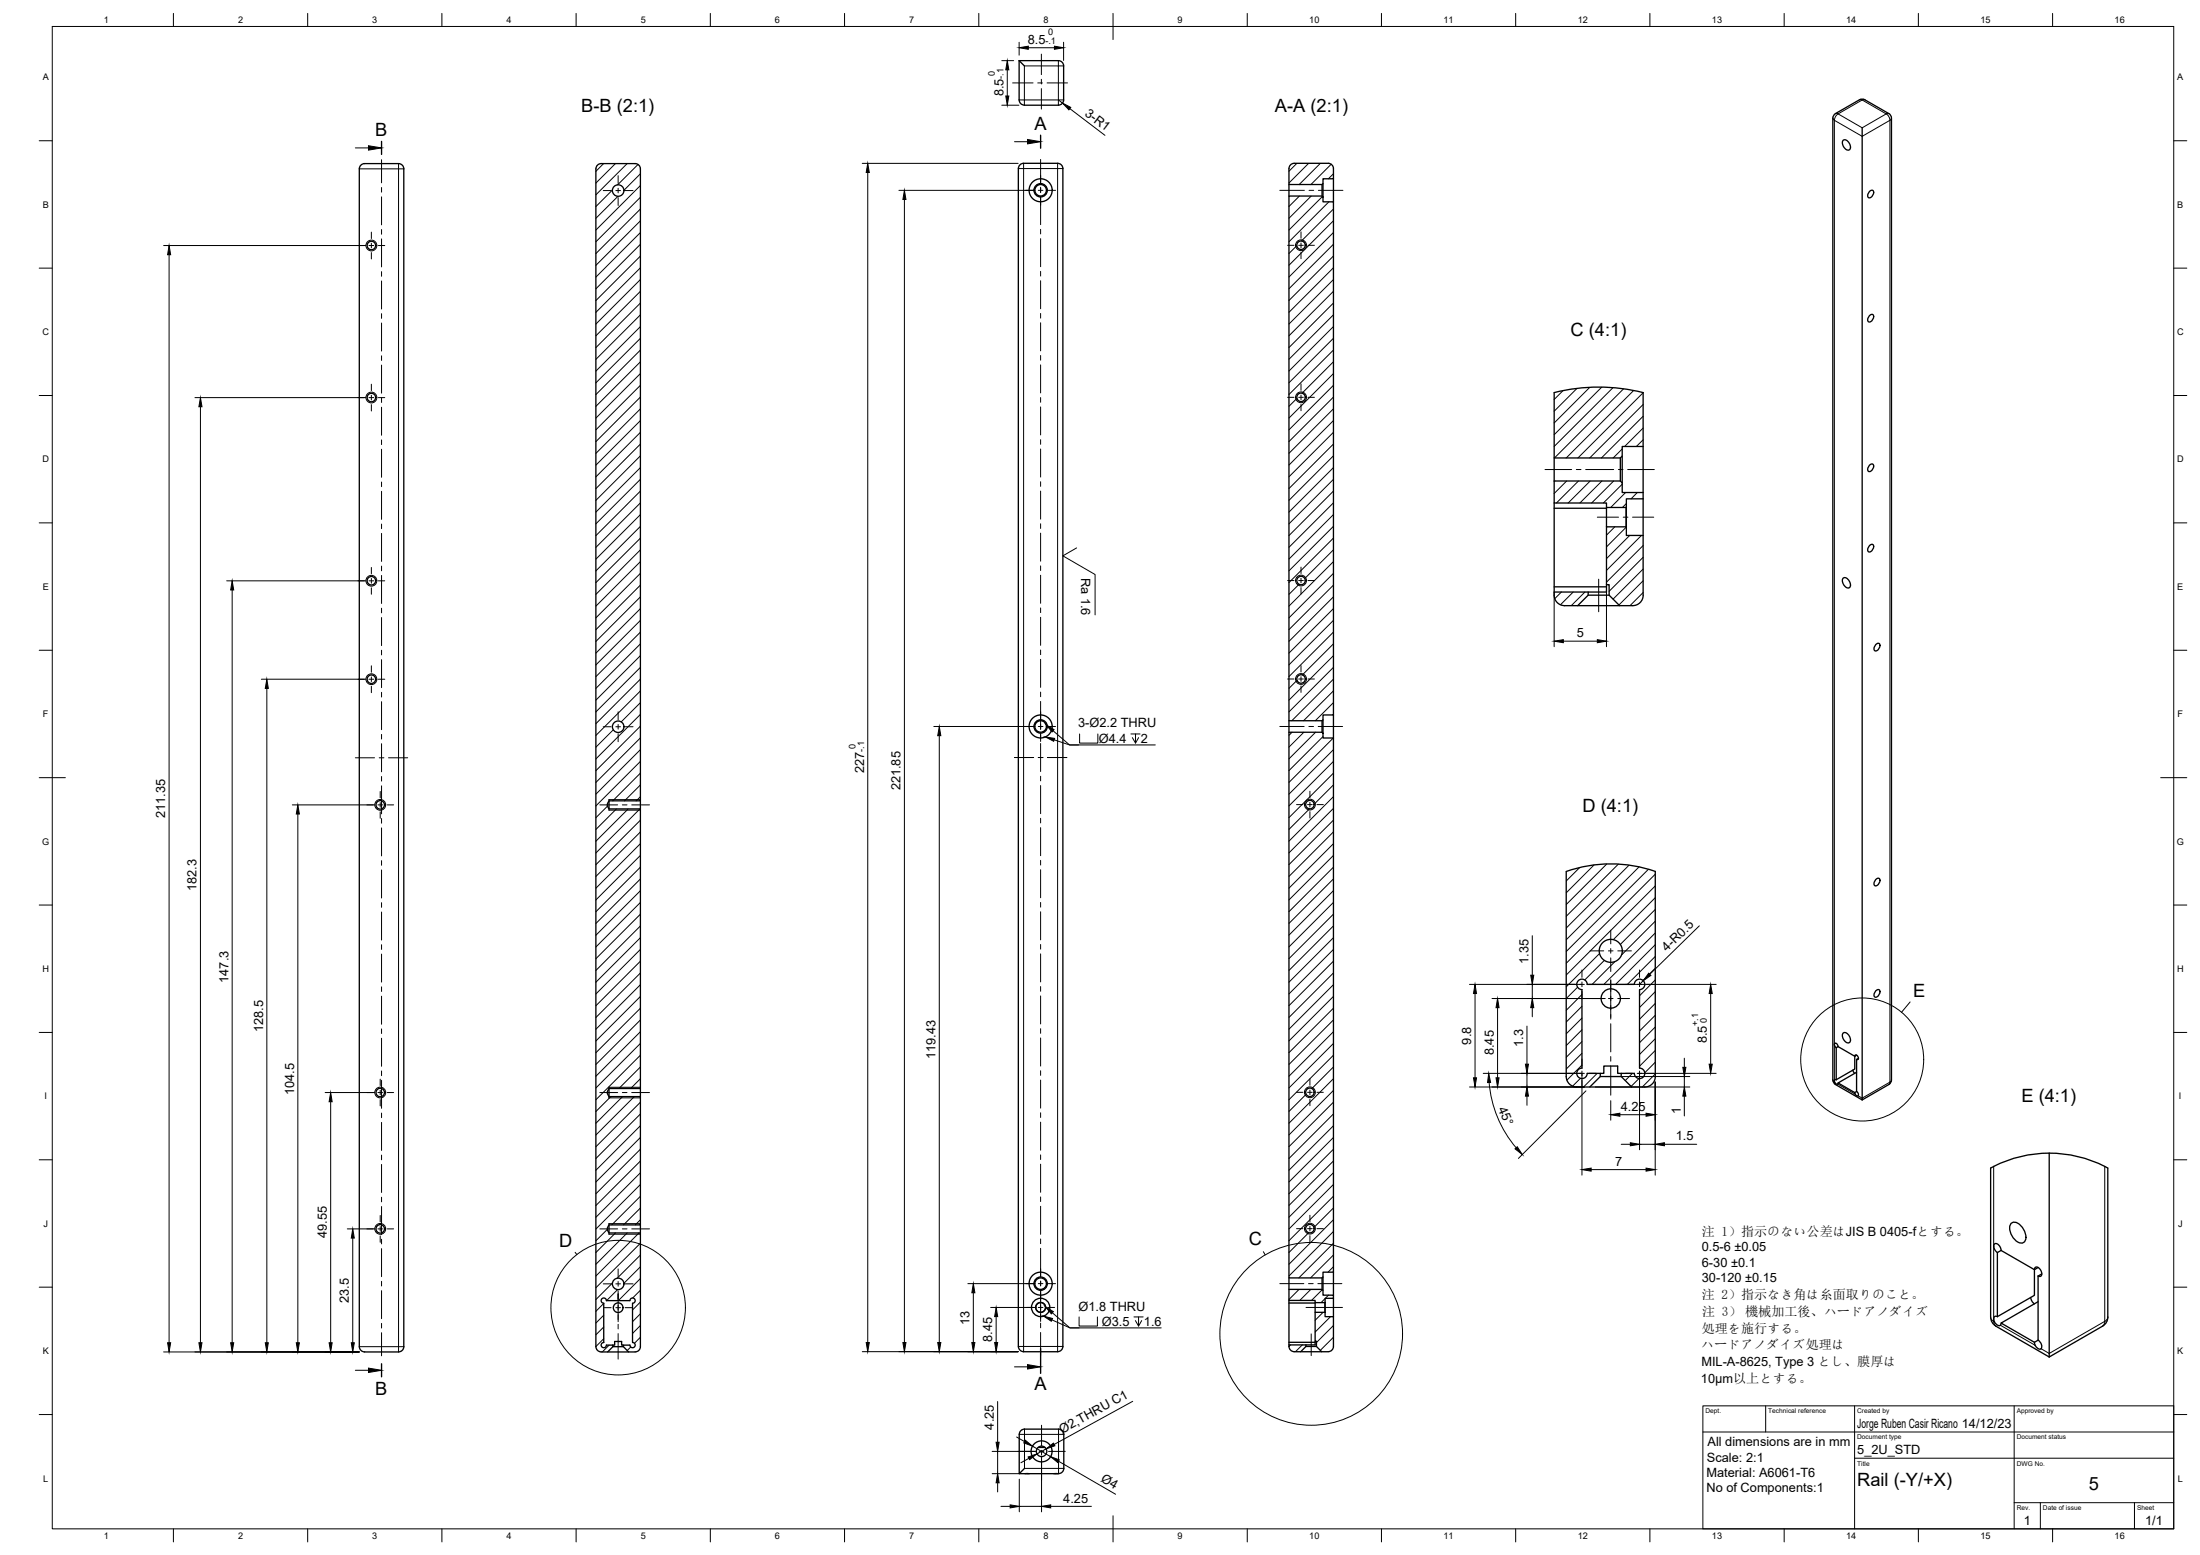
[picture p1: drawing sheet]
<svg xmlns="http://www.w3.org/2000/svg" width="841mm" height="594mm" viewBox="0 0 841 594" stroke-linecap="round" stroke-linejoin="round" font-family="sans-serif">
<!-- layer: Visible Narrow -->
<g fill="none" stroke="#000" stroke-width=".38">
<path d="M389.6 38.2h2v2M404.6 23.2v2h2M406.6 38.2h-2v-13h-13v13h13v2M710.9 38.1l1 .1M711.9 38.2l-9.2 5.3M711.9 38.2l9.2 5.3M712.9 38.1l-1 .1M700.7 45.1l.6 .8M701.3 46v367.4M701.3 46l10.6 6.1 10.6-6.1M701.7 43.4l1 .1M702.7 43.5l9.2 5.3 9.2-5.3"/>
<path d="M702.7 43.5l-1 1.1-.4 1.3M721.1 43.5l1 1.1 .4 1.3M722.1 43.4l-1 .1M722.5 46v367.4M723.1 45.1l-.6 .8M137.4 64.5h17M152.4 62.5v452h2M391.3 62.4v2h-2M404.3 62.4v2h-13v450h-2M406.3 64.4h-2v450h-13v2M232.8 305.5h12M232.8 309.5h12"/>
<path d="M232.8 415.4h12M232.8 419.4h12M700.7 412.6l.6 .8M701.3 413.4l.1 .1M701.3 413.4l.4 .9M702.5 414.1l6.7 3.9M722.5 413.4l-10.6 6.1-1.6-.9M722.5 413.4l-.4 .9M723.1 412.6l-.6 .8M762.1 445.6v59.2M804.6 445.6v59.2M232.8 467.5h12"/>
<path d="M232.8 471.5h12M137.4 514.5h15v2M406.3 514.4h-2v2M761 503.2l.4 1 .8 .6M762.1 504.8l.3 .2M762.2 504.8l.1 .9 .7 .9M764.7 506.3l13.3 7.7M804.6 504.8l-21.2 12.3-3.1-1.8M804.6 504.8l-.1 .9-.7 .9M805.8 503.2l-.4 1-.8 .6M391.6 546v2h-2M404.7 546v2h-13.1v13h13.1v-13h2"/>
<path d="M406.7 561h-2v2"/>
<circle cx="142" cy="93.8" r="2.07"/>
<circle cx="497.4" cy="93.7" r="2.07"/>
<circle cx="142" cy="151.9" r="2.07"/>
<circle cx="497.4" cy="151.8" r="2.07"/>
<circle cx="142" cy="221.9" r="2.07"/>
<circle cx="497.4" cy="221.8" r="2.07"/>
<circle cx="142" cy="259.5" r="2.07"/>
<circle cx="497.4" cy="259.4" r="2.07"/>
<circle cx="145.4" cy="307.5" r="2.07"/>
<circle cx="500.7" cy="307.4" r="2.07"/>
<circle cx="145.4" cy="417.4" r="2.07"/>
<circle cx="500.7" cy="417.3" r="2.07"/>
<circle cx="145.4" cy="469.5" r="2.07"/>
<circle cx="500.7" cy="469.4" r="2.07"/>
</g>
<!-- layer: Visible -->
<g fill="none" stroke="#000" stroke-width=".51">
<path d="M389.6 23.2l2 2M389.6 23.2h15l1.4 .6 .6 1.4v13l-.6 1.4-1.4 .6M389.6 23.2v15M389.6 38.2l.6 1.4 1.4 .6M391.6 40.2h13M700.7 45.1v367.5M700.7 45.1l.2-.8 .8-.9 10-5.6 1.2 .3 9.2 5.3 .8 .9 .2 .8v367.5l-.4 1.2-.6 .5-10.2 5.9M704.5 53.7a1.87 1.87 0 0 1 2.7 1.5l.2 .6a1.11 1.11 0 0 1-.4 1.5 1.11 1.11 0 0 1-1.6-.4l-1.1-1.9zM711.9 48.8v371.4M138 63.1l1.4-.6h13l1.4 .6 .6 1.4v450l-.6 1.4-1.4 .6h-13l-1.4-.6-.6-1.4v-450zM389.3 64.4v450M391.3 62.4h13"/>
<path d="M391.3 62.4l-1.4 .6-.6 1.4M404.3 62.4l1.4 .6 .6 1.4v450l-.6 1.4-1.4 .6M492.7 74.9h12.7l.4 .3v1.9h4v196h-4v1.9l-.4 .4h-12.7zM492.7 70.5v4.4M493.3 63l1.4-.6 13.6 .1 .9 .5 .5 .9 .1 4.4h-4v1.8l-.4 .4h-12.7l.1-6.1zM505.4 70.5v4.4M505.8 70.1v5.1M509.8 68.3v8.8M714.8 73.1l.3-.3a.71 .71 0 0 1 .8-.1 .71 .71 0 0 1 .4 .8 1.77 1.77 0 0 1-2.1 1.9l-.2-1.1zM714.8 120.5l.3-.3a.71 .71 0 0 1 .8 0 .71 .71 0 0 1 .4 .7 1.77 1.77 0 0 1-2.1 2l-.2-1.1zM594.1 150v25h25.3l.7-.7v-3.7h8M594.1 150a69.9 69.9 0 0 1 34 0"/>
<path d="M628.1 150v77.4a4 4 0 0 1-3.9 4h-5.1l-4-4v-4h-1v-22.1l7.6 .1M594.1 175v8.8M619.4 175v8.8M620.1 174.3v10.2M714.8 177.7l.3-.3a.71 .71 0 0 1 .8-.1 .71 .71 0 0 1 .4 .8 1.77 1.77 0 0 1-2.1 1.9l-.2-1.1zM594.1 192.2v34M594.1 194.2h20M614.1 193.9v7.4M621.6 193.9v7.4M621.7 193.8v7.6M628.1 190.6h-6.4l-.1 3.3M628.1 188.2h-8v-3.7l-.7-.7h-25.3v8.4h20v1.7h7.5"/>
<path d="M621.7 201.4v3.2h6.4M714.8 208.4l.3-.3a.71 .71 0 0 1 .8-.1 .71 .71 0 0 1 .4 .8 1.77 1.77 0 0 1-2.1 1.9l-.2-1.1zM594.1 224.2h20M603.1 231.4h16M607.1 226.2h-13a4.2 4.2 0 0 0 4 5.2M607.1 227.4h8M614.1 223.4v2.8h-7v1.2l-4 4h-5M704.5 221a1.87 1.87 0 0 1 2.7 1.5l.2 .5a1.11 1.11 0 0 1-.4 1.6 1.11 1.11 0 0 1-1.6-.5l-1.1-1.8zM717.2 246.2l.3-.3a.71 .71 0 0 1 .8-.1 .71 .71 0 0 1 .4 .8 1.77 1.77 0 0 1-2.1 1.9l-.2-1.1zM492.7 279.8h12.7l.4 .3v1.9h4v204h-4v1.9l-.4 .3h-12.7zM492.7 275.4v4.4M505.4 275.4v4.4"/>
<path d="M505.8 275v5.1M509.8 273.1v8.9M232.8 305.5v4M244.8 306v3M598.8 332.9a51.5 51.5 0 0 1 34 0v78.4a4 4 0 0 1-4 4h-5l-4-4v-1.2h5a1.99 1.99 0 0 0 2 2 1.99 1.99 0 0 0 2-2 1.99 1.99 0 0 0-2-2v-30a2 2 0 0 0 2-2 2 2 0 0 0-2-2 2 2 0 0 0-2 2h-18a2 2 0 0 0-2-2 2 2 0 0 0-2 2 2 2 0 0 0 2 2v30a1.99 1.99 0 0 0-2 1.9 1.99 1.99 0 0 0 1.9 2.1 1.99 1.99 0 0 0 2-2h5.1v1.2l-4 4h-5a4 4 0 0 1-4.1-4zM717.2 335.9l.3-.2a.71 .71 0 0 1 .8-.1 .71 .71 0 0 1 .4 .7 1.77 1.77 0 0 1-2.1 2l-.2-1.1zM717.2 378.5l.3-.3a.71 .71 0 0 1 .8-.1 .71 .71 0 0 1 .4 .8 1.77 1.77 0 0 1-2.1 1.9l-.2-1.1zM702.7 399.9l6.3 3.6M702.7 399.9l-.7 .4M702.7 399.8l-.5-1-.7-.2-.2 .8 .7 .9M704.5 394.8a1.87 1.87 0 0 1 2.7 1.5l.2 .5a1.11 1.11 0 0 1-.4 1.6 1.11 1.11 0 0 1-1.6-.5l-1.1-1.8zM232.8 415.4v4"/>
<path d="M244.8 415.9v3M607.8 415.3h16M611.8 411.3h8M611.8 410.1h1.3v-2.8h5.3v2.8h1.4M700.7 412.6l.2 .8 .8 .9 10.2 5.9M702 400.3v12.2M702 412.5a.65 .65 0 0 0-.8 .4 .65 .65 0 0 0 .3 .8 .59 .59 0 0 0 .6 .5 .59 .59 0 0 0 .6-.5M708.3 408.8l.8 1.3M709 403.5l.1-.3a.94 .94 0 0 1 1.2 .4 .94 .94 0 0 1-.3 1.2l-.3-.1M709 417.4l.2 .6M709 403.5v4.9l-7 4.1M709.2 418l.6 .7 .5-.1"/>
<path d="M709.7 409.7l-7 4 6.3 3.7 .7-.4M709.7 404.8v12.2M709.7 403.1l-.7 .4M709.8 417l.6 .8-.1 .8M710.5 404.3l-.8 .5M783.4 440.6v77.8M783.4 440.6a43.9 43.9 0 0 1 22.4 5.6l-.2 58.2-.9 1.5-.9 .7-20.4 11.8M783.4 440.6a46.6 46.6 0 0 0-22.4 5.6l.2 58.2 .9 1.5 .9 .7 20.4 11.8M232.8 467.5v4M244.8 468v3M763.6 478.5l1.4-.8 12.7 7.4M763.6 478.5v24.5"/>
<path d="M765 477.7a2.61 2.61 0 0 0-2.3-2.6 2.17 2.17 0 0 0 .9 3.4M768.8 467.4a2.99 2.99 0 0 1 4.3 1.5 4.9 4.9 0 0 1 .8 5.5 2.99 2.99 0 0 1-4.3-1.5 4.9 4.9 0 0 1-.8-5.5zM231.8 496.9h9a1.01 1.01 0 0 1 1-1 1.01 1.01 0 0 1 1 1 1.01 1.01 0 0 1-1 1v15a1 1 0 0 1 1 1 1 1 0 0 1-1 1 1 1 0 0 1-1-1h-2.5v.6l2 2 3-.1 .9-.5 .5-.9 .1-44h-12l-.7-1.6 .7-1.4h12v-49.1h-12l-.7-1.6 .7-1.4h12v-106.9h-12l-.7-1.6 .7-1.4h12v-241.5l-.6-1.4-1.4-.6h-13l-1.4 .6-.6 1.4v450l.3 1 .7 .7 3.5 .3 2-2v-.6M231.8 496.9a1.01 1.01 0 0 0-1-1 1.01 1.01 0 0 0-1 1 1.01 1.01 0 0 0 1 1v15a1.01 1.01 0 0 0-1 1 1.01 1.01 0 0 0 1 1 1.01 1.01 0 0 0 1-1M492.7 492.6h12.7l.4 .4v1.8h4v1.2h-3.2l-.1 1.7h-3.7v-.9h-10.1zM492.7 488.2v4.4M492.7 496.8v17M492.7 497.8h10.1M502.8 497.7v3.7M505.4 488.2v4.4M505.8 487.9v5.1M506.5 497.7v3.7"/>
<path d="M506.6 497.6v3.8M509.8 496v7M509.8 486v8.8M776.3 495.7l.4 1.4 1 1M777.7 485a.95 .95 0 0 1 .7-1 .95 .95 0 0 1 1.1 .5 2.08 2.08 0 0 1 .5 3.2l-.9-.2M777.7 485.1v9.8l-14.1 8.1M779.1 497.3l-14.1 8.2 12.7 7.3 1.4-.8M779.1 487.5v24.5M779.1 484.2l-1.4 .9M780.5 486.7l-1.4 .8M231.8 513.9h2.5M232.3 516.5h8"/>
<path d="M234.3 514.5h4M234.3 513.9h.7v-1.4h2.6v1.4h.7M389.3 514.4l.6 1.4 1.4 .6M391.3 516.4h13M492.7 512.8h10.1M497.2 516.4h8M499.2 513.8h-6.5l.1 1.1 .5 .9 1.5 .6M499.2 513.8v.6l-2 2h-2.5M499.2 514.4h4.1M502.8 512.4v1.4h-3.6M506.6 501.4h-3.8v11h.5v2l1.9 2h2.5M506.6 501.4v1.6h3.2l-.1 11.9-.9 1.2-1 .3"/>
<path d="M763.6 503a1.06 1.06 0 0 0-1.3 .3 1.06 1.06 0 0 0 0 1.4l1.1 1.4 .8 .4 .5-.2M765 505.5l-.3 .8M777.7 512.8l.3 1.3 .6 .7 1.1 .6 .6-.1M779.1 512a2.56 2.56 0 0 1 1.2 3.3M396.8 553h2.7M391.6 561l-2 2 .1-15 .5-1.4 1.5-.6h13l1.4 .6 .6 1.4v13a2.52 2.52 0 0 1-3 2h-14.1M391.8 563h1.6M392.6 563h.1M402.9 563h.8M403.7 563h.8M403.7 563h.1"/>
<circle cx="236.3" cy="72.8" r="2.2"/>
<circle cx="397.8" cy="72.7" r="2.55"/>
<circle cx="397.8" cy="72.7" r="4.4"/>
<circle cx="397.8" cy="72.7" r="2.2"/>
<circle cx="142" cy="93.8" r="1.62"/>
<circle cx="497.4" cy="93.7" r="1.62"/>
<circle cx="142" cy="151.9" r="1.62"/>
<circle cx="497.4" cy="151.8" r="1.62"/>
<circle cx="142" cy="221.9" r="1.62"/>
<circle cx="497.4" cy="221.8" r="1.62"/>
<circle cx="142" cy="259.5" r="1.62"/>
<circle cx="497.4" cy="259.4" r="1.62"/>
<circle cx="236.3" cy="277.6" r="2.2"/>
<circle cx="397.8" cy="277.5" r="2.55"/>
<circle cx="397.8" cy="277.5" r="4.4"/>
<circle cx="397.8" cy="277.5" r="2.2"/>
<circle cx="145.4" cy="307.5" r="1.62"/>
<circle cx="500.8" cy="307.4" r="1.62"/>
<circle cx="615.8" cy="363.3" r="4.4"/>
<circle cx="615.8" cy="381.5" r="3.7"/>
<circle cx="145.4" cy="417.4" r="1.62"/>
<circle cx="500.8" cy="417.3" r="1.62"/>
<circle cx="145.4" cy="469.5" r="1.62"/>
<circle cx="500.8" cy="469.4" r="1.62"/>
<circle cx="236.3" cy="499.6" r="1.85"/>
<circle cx="236.3" cy="490.5" r="2.2"/>
<circle cx="397.8" cy="499.5" r="1.92"/>
<circle cx="397.8" cy="499.5" r="1.85"/>
<circle cx="397.8" cy="490.4" r="2.55"/>
<circle cx="397.8" cy="499.5" r="3.5"/>
<circle cx="397.8" cy="490.4" r="4.4"/>
<circle cx="397.8" cy="490.4" r="2.2"/>
<circle cx="398.2" cy="554.5" r="4"/>
<circle cx="398.2" cy="554.5" r="2"/>
</g>
<!-- layer: TITLEBLOCK -->
<path d="M651 537.1h180v47h-180zM675 537.1v10M709 537.1v47M770 537.1v47M651 547.1h180M709 557.1h122M770 574.1h61M780 574.1v10M816 574.1v10" fill="none" stroke="#000" stroke-width=".38"/>
<!-- layer: BORDER -->
<g fill="none" stroke="#000" stroke-width=".38">
<path d="M20 10.1h811v574h-811zM66.3 5.1v5M117.6 5.1v5M168.9 5.1v5M220.2 5.1v5M271.5 5.1v5M322.9 5.1v5M374.2 5.1v5M425.5 5.1v10M476.8 5.1v5M528.1 5.1v5M579.4 5.1v5"/>
<path d="M630.7 5.1v5M682.1 5.1v5M733.4 5.1v5M784.7 5.1v5M15 53.8h5M831 53.8h5M15 102.4h5M831 102.4h5M15 151.1h5M831 151.1h5M15 199.8h5M831 199.8h5"/>
<path d="M15 248.4h5M831 248.4h5M15 297.1h10M826 297.1h10M15 345.8h5M831 345.8h5M15 394.4h5M831 394.4h5M15 443.1h5M831 443.1h5M15 491.8h5M831 491.8h5"/>
<path d="M15 540.4h5M831 540.4h5M425.5 579.1v10M66.3 584.1v5M117.6 584.1v5M168.9 584.1v5M220.2 584.1v5M271.5 584.1v5M322.9 584.1v5M374.2 584.1v5M476.8 584.1v5M528.1 584.1v5"/>
<path d="M579.4 584.1v5M630.7 584.1v5M682.1 584.1v5M733.4 584.1v5M784.7 584.1v5"/>
</g>
<!-- layer: FD_Dimensions -->
<g fill="none" stroke="#000" stroke-width=".38">
<path d="M389.6 16.1v5M393.1 18.2h10M406.6 16.1v7M383 23.2h4.5M385.1 26.7v10M404.6 38.2l1.6 1.2M383 40.2h6.5M409 41.5l13.4 10.2M329.6 62.4h59.6M331.7 65.9v447M343.6 72.7h52.1M345.7 76.2v436.7"/>
<path d="M62.5 93.8h77.3M64.6 97.3v415.7M74.5 151.9h65.3M76.6 155.4v357.6M86.7 221.9h53.1M88.8 225.4v287.6M594.1 226.3v20.8M614.1 225.5v21.6M99.9 259.5h39.9M597.6 245h13M102 263v250M357 277.6h38.7"/>
<path d="M359.1 281.1v231.8M111.8 307.5h31.5M113.9 311v202M585.8 357.5v15.1M649.6 353.7l-18.9 18.5M561.8 376.1h42.9M563.9 379.6v32.2M585.8 376.1v5.4M623.4 376.1h32.7M628.2 374.7l-1.4 1.4M654 379.6v27M570.4 381.5h43.3"/>
<path d="M572.5 385v26.8M583.7 392v14.6M585.8 385v3.5M124.3 417.4h19M561.8 415.3h43.9M567 410.1h37.7M569.3 413.6a43.8 43.8 0 0 0 10.3 24.9M583.7 410.1v5.2M583.7 418.8v3.5M604.8 410.2v38.8M606.3 416.8l-25.8 25.8M609.9 415.3h36.1"/>
<path d="M613.9 411.3h32.1M626.2 410.1h29.9M626.8 410.2v29.1M632.8 413.4v35.6M643.9 404.3v3.5M643.9 411.3v4M643.9 418.8v7.6M126.4 420.9v92.1M615.8 420.5v7.5M619.3 425.9h10M619.8 437.2h3.5M626.8 437.2h6"/>
<path d="M636.3 437.2h12.3M608.3 446.8h21M132.8 469.5h10.5M134.9 473v40M370 490.4h25.7M372.1 493.9v19M378.7 499.5h17M62.5 516.5h74.8M329.6 516.4h59.6M380.8 503v9.9M381.4 535.4v15.6M433 535.4l-30 16.5"/>
<path d="M379.3 554.5h16.7M381.4 554.5v8.5M388.6 549l3.1 1.7M393.3 557.1l-3 1.7M394.7 552.5l6.9 4M398.2 556.6v21M399.9 553.5l-3.5 1.9M404.6 558.2l21.9 12.7M379.3 563h10.5M381.4 566.5v3.5M382.7 575.5h3.5M389.7 565.1v12.5"/>
<path d="M389.7 575.5h8.5M401.7 575.5h15.5"/>
</g>
<g fill="#000" stroke="#000" stroke-width=".38">
<path d="M389.6 18.2l3.5-.6v1.2zM403.1 17.6l3.5 .6-3.5 .6zM385.1 23.2l.6 3.5h-1.2zM384.5 36.7h1.2l-.6 3.5zM406.2 39.4l3.1 1.6-.7 1zM331.7 62.4l.6 3.5h-1.2zM345.7 72.7l.6 3.5h-1.1zM64.6 93.8l.6 3.5h-1.1zM76.6 151.9l.6 3.5h-1.2zM88.8 221.9l.5 3.5h-1.1zM594.1 245l3.5-.6v1.1zM610.6 244.4l3.5 .6-3.5 .5z"/>
<path d="M102 259.5l.6 3.5h-1.2zM359.1 277.6l.6 3.5h-1.2zM113.9 307.5l.5 3.5h-1.1zM563.9 376.1l.6 3.5h-1.2zM585.2 372.6h1.1l-.5 3.5zM630.3 371.8l.8 .9-2.9 2zM654 376.1l.6 3.5h-1.2zM572.5 381.5l.6 3.5h-1.2zM585.8 381.5l.5 3.5h-1.1zM563.3 411.8h1.2l-.6 3.5zM569.1 410.1l.7 3.4-1.1 .1zM571.9 411.8h1.2l-.6 3.5z"/>
<path d="M583.7 415.3l.6 3.5h-1.2zM583.1 406.6h1.2l-.6 3.5zM643.3 407.8h1.2l-.6 3.5zM643.9 415.3l.6 3.5h-1.2zM653.4 406.6h1.2l-.6 3.5zM126.4 417.4l.6 3.5h-1.2zM579.2 438.9l.8-.8 2 3zM615.8 425.9l3.5-.6v1.2zM623.3 436.6l3.5 .6-3.5 .5zM629.3 425.3l3.5 .6-3.5 .6zM632.8 437.2l3.5-.6v1.1zM604.8 446.8l3.5-.5v1.1z"/>
<path d="M629.3 446.3l3.5 .5-3.5 .6zM134.9 469.5l.5 3.5h-1.1zM372.1 490.4l.6 3.5h-1.2zM64.1 513h1.1l-.6 3.5zM76 513h1.2l-.6 3.5zM88.2 513h1.1l-.5 3.5zM101.4 513h1.2l-.6 3.5zM113.3 513h1.1l-.5 3.5zM125.8 513h1.2l-.6 3.5zM134.3 513h1.1l-.5 3.5zM331.1 512.9h1.2l-.6 3.5zM345.2 512.9h1.1l-.6 3.5z"/>
<path d="M358.5 512.9h1.2l-.6 3.5zM371.5 512.9h1.2l-.6 3.5zM380.2 512.9h1.2l-.6 3.5zM380.8 499.5l.6 3.5h-1.2zM380.8 551h1.2l-.6 3.5zM392 550.2l2.7 2.3-3.3-1.2zM393 556.6l3.4-1.2-2.8 2.2zM399.9 553.5l2.8-2.2 .6 1.1zM401.6 556.5l3.3 1.2-.5 1.1zM381.4 563l.6 3.5h-1.2zM386.2 574.9l3.5 .6-3.5 .6zM398.2 575.5l3.5-.6v1.2z"/>
</g>
<!-- layer: Smart Centers -->
<g fill="none" stroke="#000" stroke-width=".38">
<path d="M387.1 31.7h7.8M396.7 31.7h1.8M398.1 20.7v7.8M398.1 30.3v1.8M398.1 33.9v7.8M400.3 31.7h7.8M145.9 61v8.8M145.9 71.6v1.8M145.9 75.2v10.7M230.6 72.8h3M235.4 72.8h1.8M236.3 67.1v3"/>
<path d="M236.3 71.9v1.8M236.3 75.5v3M239 72.8h3M392.1 72.7h3M396.9 72.7h1.8M397.8 60.9v9.1M397.8 71.5v2.1M397.8 75.1v10.7M400.5 72.7h3M489.2 72.7h9.4M500.4 72.7h1.8M504 72.7h9.4"/>
<path d="M136.8 93.8h2.5M141.1 93.8h1.8M142 88.7v2.4M142 92.9v1.8M142 96.5v2.4M144.6 93.8h2.5M145.9 87.7v1.8M145.9 91.3v10.7M397.8 87.6v1.8M397.8 91.2v10.7M492.2 93.7h2.5M496.5 93.7h1.7"/>
<path d="M497.4 88.6v2.4M497.4 92.8v1.8M497.4 96.4v2.4M500 93.7h2.5M145.9 103.8v1.8M145.9 107.4v10.7M145.9 119.8v1.8M397.8 103.7v1.8M397.8 107.2v10.8M397.8 119.8v1.7M145.9 123.4v10.7M145.9 135.9v1.8"/>
<path d="M145.9 139.5v10.7M397.8 123.3v10.7M397.8 135.8v1.8M397.8 139.4v10.7M136.8 151.9h2.5M141.1 151.9h1.8M142 146.8v2.4M142 151v1.8M142 154.6v2.4M144.6 151.9h2.5M145.9 152v1.8M145.9 155.6v10.7"/>
<path d="M397.8 151.9v1.8M397.8 155.5v10.7M492.2 151.8h2.5M496.5 151.8h1.7M497.4 146.7v2.4M497.4 150.9v1.8M497.4 154.5v2.4M500 151.8h2.5M145.9 168.1v1.8M145.9 171.6v10.7M397.8 168v1.7M397.8 171.5v10.8"/>
<path d="M590.6 179.4h10.2M602.6 179.4h1.8M606.2 179.4h10.7M618.7 179.4h1.8M622.2 179.4h10.2M145.9 184.1v1.8M145.9 187.7v10.7M397.8 184v1.8M397.8 187.6v10.7M610.6 197.6h8.1M620.5 197.6h1.8M624.1 197.6h8.1"/>
<path d="M142 216.8v2.4M145.9 200.2v1.8M145.9 203.8v10.7M145.9 216.3v1.8M145.9 219.9v10.7M397.8 200.1v1.8M397.8 203.7v10.7M397.8 216.2v1.8M397.8 219.8v10.7M497.4 216.7v2.4M136.8 221.9h2.5M141.1 221.9h1.8"/>
<path d="M142 221v1.8M142 224.6v2.4M144.6 221.9h2.5M145.9 232.4v1.7M145.9 235.9v10.7M397.8 232.3v1.8M397.8 235.8v10.7M492.2 221.8h2.5M496.5 221.8h1.7M497.4 220.9v1.8M497.4 224.5v2.4M500 221.8h2.5"/>
<path d="M611.1 221.3v12.4M136.8 259.5h2.5M141.1 259.5h1.8M142 254.4v2.4M142 258.6v1.8M144.6 259.5h2.5M145.9 248.4v1.8M145.9 252v10.7M397.8 248.3v1.8M397.8 251.9v10.7M492.2 259.4h2.5M496.5 259.4h1.7"/>
<path d="M497.4 254.3v2.4M497.4 258.5v1.8M500 259.4h2.5M142 262.2v2.4M145.9 264.5v1.8M145.9 268.1v10.7M230.6 277.7h3M235.4 277.7h1.8M236.3 271.9v3.1M236.3 276.8v1.7M239 277.7h3M392.1 277.6h3"/>
<path d="M396.9 277.6h1.8M397.8 264.4v1.8M397.8 268v10.7M400.5 277.6h3M489.2 277.6h9.4M497.4 262.1v2.4M500.4 277.6h1.7M503.9 277.6h9.3M135.8 289.5h7.4M145 289.5h1.7M145.9 280.6v1.8M145.9 284.1v10.8"/>
<path d="M145.9 296.6v1.8M148.5 289.5h7.4M236.3 280.3v3.1M387.8 289.4h7.3M396.9 289.4h1.8M397.8 280.2v3.1M397.8 284v10.8M397.8 296.6v1.7M400.5 289.4h7.3h-7.3M140.2 307.5h2.5M144.5 307.5h1.7M145.4 302.4v2.4"/>
<path d="M145.4 306.6v1.8M145.4 310.2v2.4M145.9 300.2v10.7M145.9 312.7v1.8M145.9 316.3v10.7M148 307.5h2.5M229.3 307.5h6.8M237.9 307.5h1.8M241.5 307.5h6.8M397.8 300.1v10.7M397.8 312.6v1.8M397.8 316.2v10.7"/>
<path d="M495.6 307.4h2.5M499.9 307.4h1.7M500.8 302.3v2.4M500.8 306.5v1.8M500.8 310.1v2.4M503.4 307.4h2.5M145.9 328.8v1.8M145.9 332.4v10.7M397.8 328.7v1.8M397.8 332.3v10.7M145.9 344.9v1.7M145.9 348.4v10.7"/>
<path d="M397.8 344.8v1.8M397.8 348.3v10.8M615.8 355.4v5.2M145.9 360.9v1.8M145.9 364.5v10.7M145.9 377v1.8M397.8 360.8v1.8M397.8 364.4v10.7M397.8 376.9v1.8M599.2 376.1h2.9M603.9 376.1h1.8M604.8 370.6v2.8"/>
<path d="M604.8 375.2v1.8M604.8 378.7v2.9M607.4 376.1h2.9M607.9 363.3h5.2M614.9 363.3h1.7M615.8 362.4v1.8M615.8 365.9v5.3M615.8 374.3v15.1M618.4 363.3h5.3M621.3 376.1h2.8M625.9 376.1h1.8M626.8 370.6v2.8"/>
<path d="M626.8 375.2v1.8M626.8 378.7v2.9M629.4 376.1h2.9M145.9 380.6v10.7M145.9 393.1v1.8M145.9 396.7v10.7M397.8 380.5v10.7M397.8 393v1.8M397.8 396.6v10.7M608.6 381.5h4.5M614.9 381.5h1.7M615.8 391.1v10.8"/>
<path d="M618.4 381.5h4.6M140.2 417.4h2.5M144.5 417.4h1.7M145.4 412.3v2.4M145.4 416.5v1.8M145.9 409.1v1.8M145.9 412.7v10.7M148 417.4h2.5M229.3 417.4h6.8M237.9 417.4h1.8M241.5 417.4h6.8M397.8 409.1v1.7"/>
<path d="M397.8 412.6v10.7M495.6 417.3h2.5M499.9 417.3h1.7M500.8 412.2v2.4M500.8 416.4v1.8M500.8 420v2.4M503.4 417.3h2.5M599.2 410.1h2.9M603.9 410.1h1.8M604.8 404.6v2.8M604.8 409.2v1.8M604.8 412.7v2.9"/>
<path d="M607.4 410.1h2.9M615.8 403.6v1.8M615.8 407.2v11.2M621.3 410.1h2.8M625.9 410.1h1.8M626.8 404.6v2.8M626.8 409.2v1.8M626.8 412.7v2.9M629.4 410.1h2.9M145.4 420.1v2.4M145.9 425.2v1.8M145.9 428.8v10.7"/>
<path d="M397.8 425.1v1.8M397.8 428.7v10.7M145.9 441.3v1.8M145.9 444.9v10.7M145.9 457.4v1.8M397.8 441.2v1.8M397.8 444.8v10.7M397.8 457.3v1.8M140.2 469.5h2.5M144.5 469.5h1.7M145.4 464.4v2.4M145.4 468.6v1.8"/>
<path d="M145.4 472.2v2.4M145.9 460.9v10.7M145.9 473.4v1.8M145.9 477v10.7M148 469.5h2.5M229.3 469.5h6.8M237.9 469.5h1.8M241.5 469.5h6.8M397.8 460.9v10.7M397.8 473.3v1.8M397.8 476.9v10.8M495.6 469.4h2.5"/>
<path d="M499.9 469.4h1.7M500.8 464.3v2.4M500.8 468.5v1.8M500.8 472.1v2.4M503.4 469.4h2.5M145.9 489.5v1.8M145.9 493.1v10.7M230.6 490.5h3M230.9 499.6h2.7M235.4 499.6h1.8M235.4 490.5h1.8M236.3 484.8v3"/>
<path d="M236.3 489.6v1.8M236.3 493.2v11.7M239 499.6h2.7M239 490.5h3M392.1 490.4h3M392.5 499.5h2.6M396.9 490.4h1.8M396.9 499.5h1.8M397.8 489.4v1.9M397.8 493v11.8M400.5 490.4h3M400.5 499.5h2.7"/>
<path d="M489.2 490.4h9.2M499.3 499.5h13.9M500.2 490.4h1.8M503.8 490.4h9.2M145.9 505.6v1.8M145.9 509.2v8.8M236.3 505.9v1.8M236.3 509.5v9.8M397.8 505.5v1.8M397.8 509.1v8.8M501.2 509.6v8.3M389.1 554.5h6.4"/>
<path d="M397.3 554.5h1.8M398.2 544.5v7.8M398.2 554.1v1.8M398.2 557.7v7.8M400.8 554.5h6.4"/>
</g>
<!-- layer: Hole Notes -->
<path d="M403 282.7l5.9 1.9h32.8M412.7 280.4v3.5h7v-3.5M432.3 280.4h3.5M434.1 280.4v3.5l-1.2-2.1M435.3 281.8l-1.2 2.1" fill="none" stroke="#000" stroke-width=".38"/>
<path d="M399.7 281.6l3.5 .5-.4 1.1z" fill="#000" stroke="#000" stroke-width=".38"/>
<!-- layer: Leaders -->
<path d="M399.9 276.9l3 1.9-.7 .8zM398.9 502.8l3.5 .9-.5 1.1zM399.6 499.3l3.1 1.8-.8 .9z" fill="#000" stroke="#000" stroke-width=".38"/>
<path d="M402.6 279.2l6.3 5.4h3.5M402.1 504.2l6.9 3.1h34.9M402.3 501.5l6.7 5.8h3.5M412.5 503.1v3.5h7v-3.5M433.5 503.1h3.5M435.3 503.1v3.5l-1.3-2.1M436.5 504.5l-1.2 2.1" fill="none" stroke="#000" stroke-width=".38"/>
<!-- layer: Hatching -->
<g fill="none" stroke="#000" stroke-width=".38">
<path d="M230.7 62.5l-2.9 3M234.1 72.6l-6.3 6.3M235.2 62.5l-7.4 7.4M236.2 75l-8.4 8.4M239.7 62.5l-11.9 11.9M243.9 62.8l-7.8 7.8M244.8 79.9l-17 17M244.8 75.4l-17 17M244.8 70.9l-17 17M244.8 66.4l-6.3 6.3M495.8 62.4l-3 3M496.7 74.9l-3.9 4"/>
<path d="M500.3 62.4l-7.5 7.5M501.2 74.9l-8.4 8.5M504.7 62.4l-8.1 8.1M505.5 75.1l-12.7 12.8M508 77.1l-15.2 15.3M508.9 62.8l-7.8 7.7M509.8 79.9l-12.3 12.2M509.8 66.4l-2 1.9M244.8 97.8l-17 17M244.8 93.4l-17 17M244.8 88.9l-17 17M244.8 84.4l-17 17"/>
<path d="M495.7 93.9l-2.9 3M509.8 97.8l-17 17M509.8 93.3l-17 17M509.8 88.8l-17 17M509.8 84.3l-17 17M244.8 115.8l-17 17M244.8 111.3l-17 17M244.8 106.8l-17 17M244.8 102.3l-17 17M509.8 115.8l-17 17M509.8 111.3l-17 17M509.8 106.8l-17 17"/>
<path d="M509.8 102.3l-17 17M244.8 138.3l-17 17M244.8 133.8l-17 17M244.8 129.3l-17 17M244.8 124.8l-17 17M244.8 120.3l-17 17M509.8 138.2l-12.1 12M509.8 133.7l-17 17M509.8 129.2l-17 17M509.8 124.7l-17 17M509.8 120.3l-17 17M244.8 156.2l-17 17"/>
<path d="M244.8 151.7l-17 17M244.8 147.2l-17 17M244.8 142.7l-17 17M495.8 152.2l-3 3M509.8 156.2l-17 17M509.8 151.7l-17 17M509.8 147.2l-17 17M509.8 142.7l-17 17M597.5 149.3l-3.4 3.3M602.8 148.4l-8.7 8.7M607.7 148l-13.6 13.6M612.3 147.9l-18.2 18.2"/>
<path d="M616.6 148.1l-22.5 22.5M620.6 148.6l-26.4 26.4M624.5 149.2l-25.8 25.8M628.1 154.5l-20.4 20.5M628.1 150l-24.9 25M628.1 159l-15.9 16M244.8 178.7l-17 17M244.8 174.2l-17 17M244.8 169.7l-17 17M244.8 165.2l-17 17M244.8 160.7l-17 17M509.8 178.6l-17 17"/>
<path d="M509.8 174.1l-17 17M509.8 169.6l-17 17M509.8 165.2l-17 17M509.8 160.7l-17 17M620.1 171.5l-3.4 3.5M628.1 163.5l-7 7.1M628.1 168l-2.5 2.6M244.8 196.6l-17 17M244.8 192.1l-17 17M244.8 187.6l-17 17.1M244.8 183.1l-17 17M509.8 196.6l-17 17"/>
<path d="M509.8 192.1l-17 17M509.8 187.6l-17 17M509.8 183.1l-17 17M594.4 183.8l-.3 .2M598.9 183.8l-4.8 4.7M603.4 183.8l-8.4 8.4M607.9 183.8l-8.4 8.4M612.4 183.8l-8.4 8.4M616.9 183.8l-8.4 8.4M620.1 185l-7.2 7.2M621.4 188.2l-5.7 5.7M621.7 192.4l-1.5 1.5"/>
<path d="M625.9 188.2l-2.4 2.4M628.1 190.5l-.1 .1M244.8 219.1l-17 17M244.8 214.6l-17 17M244.8 210.1l-17 17M244.8 205.6l-17 17M244.8 201.1l-17 17M509.8 219l-17 17M509.8 214.6l-17 17M509.8 210.1l-11 10.9M509.8 205.6l-17 17M509.8 201.1l-17 17"/>
<path d="M617.3 201.3l-3.2 3.2M621.7 201.4l-7.6 7.6M623 204.6l-8.9 8.8M627.5 204.6l-13.4 13.3M628.1 212.9l-13 13M628.1 208.4l-14 14M628.1 217.4l-11.5 11.5M244.8 237l-17 17M244.8 232.6l-17 16.9M244.8 228.1l-17 17M244.8 223.6l-17 17M496.6 223.2l-3.8 3.9"/>
<path d="M509.8 237l-17 17M509.8 232.5l-17 17M509.8 228l-17 17M509.8 223.5l-17 17M596.9 226.2l-2.5 2.5M601.4 226.2l-4.9 4.8M605.9 226.2l-5.2 5.2M628.1 226.4l-5 5M628.1 221.9l-9.2 9.2M244.8 259.5l-17 17M244.8 255l-17 17M244.8 250.5l-17 17"/>
<path d="M244.8 246l-17 17M244.8 241.5l-17 17M495.8 259.9l-3 3.1M509.8 259.5l-16 15.9M509.8 255l-17 17M509.8 250.5l-17 17M509.8 246l-11.9 11.9M509.8 241.5l-17 17M234.4 278.8l-6.6 6.7M244.8 277.4l-17 17M244.8 273l-17 17M244.8 268.5l-7.3 7.3"/>
<path d="M244.8 264l-17 17M493.9 279.8l-1.1 1.1M498.4 279.8l-5.6 5.6M502.9 279.8l-10.1 10.1M509.8 272.9l-.3 .2M509.8 268.4l-7 7M509.8 263.9l-11.5 11.5M244.8 299.9l-6.1 6.1M244.8 295.4l-10.5 10.6M244.8 290.9l-17 17M244.8 286.4l-17 17M244.8 281.9l-17 17"/>
<path d="M505.8 281.4l-13 13M509.7 282l-16.9 16.9M509.8 299.9l-7.4 7.3M509.8 295.4l-17 17M509.8 290.9l-17 17M509.8 286.4l-17 17M232.2 308l-4.4 4.4M235.6 309l-7.8 7.9M240.1 309l-12.3 12.4M244.6 309l-16.8 16.9M244.8 313.4l-17 17M244.8 317.9l-17 16.9"/>
<path d="M244.8 304.4l-1.6 1.6M500.6 309l-7.8 7.9M509.8 317.8l-17 17M509.8 313.3l-17 17M509.8 308.8l-17 17M509.8 304.3l-17 17M244.8 335.8l-17 17M244.8 331.3l-17 17M244.8 326.8l-17 17M244.8 322.3l-17 17M509.8 335.8l-17 17M509.8 331.3l-17 17"/>
<path d="M509.8 326.8l-17 17M509.8 322.3l-17 17M603.9 331.4l-5.1 5.2M609.4 330.5l-10.6 10.6M614.2 330.1l-15.4 15.5M618.7 330.2l-19.9 19.8M622.7 330.5l-23.9 24M626.6 331.2l-27.8 27.8M630.2 332.1l-31.4 31.4M632.8 338.5l-34 34M632.8 334l-34 34M244.8 358.3l-17 17"/>
<path d="M244.8 353.8l-17 17M244.8 349.3l-17 17M244.8 344.8l-17 17M244.8 340.3l-17 17M509.8 358.2l-17 17M509.8 353.7l-17 17M509.8 349.2l-17 17M509.8 344.8l-17 17M509.8 340.3l-17 17M632.8 356.5l-19.7 19.6M632.8 352l-12.9 12.9M632.8 347.5l-13.4 13.3"/>
<path d="M632.8 343l-16 16M244.8 376.2l-17 17M244.8 371.7l-17 17M244.8 367.2l-17 17.1M244.8 362.7l-17 17M509.8 376.2l-17 17M509.8 371.7l-17 17M509.8 367.2l-17 17M509.8 362.7l-17 17M603.1 377.2l-4.3 4.3M604.8 380l-6 6M611.5 364.3l-12.7 12.7"/>
<path d="M613.3 366.9l-7.5 7.5M617.3 367.4l-8.7 8.7M632.8 378.9l-6 6M632.8 374.4l-6 6M632.8 369.9l-4.7 4.7M632.8 365.4l-10.7 10.7M632.8 360.9l-15.2 15.2M244.8 398.7l-17 17M244.8 394.2l-17 17M244.8 389.7l-17 17M244.8 385.2l-17 17M244.8 380.7l-17 17"/>
<path d="M509.8 398.6l-17 17M509.8 394.2l-17 17M509.8 389.7l-17 17M509.8 385.2l-17 17M509.8 380.7l-17 17M604.8 397.9l-6 6M604.8 384.4l-6 6.1M604.8 393.4l-6 6M604.8 389l-6 5.9M632.8 396.9l-6 6M632.8 392.4l-6 6M632.8 387.9l-6 6"/>
<path d="M632.8 383.4l-6 6M233.5 418.9l-5.7 5.8M238 418.9l-10.2 10.2M242.5 418.9l-14.7 14.7M244.8 412.2l-3.7 3.7M244.8 407.7l-8.2 8.2M244.8 403.2l-17 17M499.3 418.1l-6.5 6.5M509.8 416.6l-17 17M509.8 412.1l-17 17M509.8 407.6l-8.3 8.3M509.8 403.1l-17 17"/>
<path d="M604.2 412l-3 2.9M604.8 406.9l-5.8 5.8M604.8 402.4l-6 6M610.6 410.1l-5.2 5.2M624 410.1l-2.7 2.7M626.5 412.1l-3 3M632.8 410.3l-5 5M632.8 405.8l-4 4.1M632.8 401.4l-6 5.9M244.8 439.1l-17 17M244.8 434.6l-17 17M244.8 430.1l-17 17"/>
<path d="M244.8 425.6l-17 17M244.8 421.1l-17 17M509.8 439.1l-17 16.9M509.8 434.6l-17 17M509.8 430.1l-17 17M509.8 425.6l-17 17M509.8 421.1l-17 17M244.8 457l-10.9 10.9M244.8 452.6l-17 17M244.8 448.1l-17 17M244.8 443.6l-17 17M509.8 457l-17 17"/>
<path d="M509.8 452.5l-17 17M509.8 448l-17 17M509.8 443.5l-17 17M232.2 469.7l-4.4 4.3M235.3 471l-7.5 7.5M239.8 471l-12 12M244.3 471l-16.5 16.5M244.8 479.5l-8.8 8.8M244.8 475l-17 17M244.8 466l-1.9 1.9M244.8 461.5l-6.4 6.4M500.3 471l-7.5 7.5"/>
<path d="M509.8 479.5l-8.8 8.7M509.8 475l-13.3 13.2M509.8 470.5l-17 17M509.8 466l-17 17M509.8 461.5l-7.5 7.4M230.8 498l-3 3M234.1 490.2l-6.3 6.3M236.1 492.7l-4.2 4.2M244.8 497.5l-3 3M244.8 493l-2.9 2.9M244.8 488.5l-8.4 8.4M244.8 484l-6.3 6.3"/>
<path d="M496.6 492.6l-3.8 3.9M501.1 492.6l-4.2 4.2M505.5 492.7l-4.1 4.1M506.6 496.1l-1.6 1.5M507.9 494.8l-1.2 1.2M509.8 483.9l-2.1 2.1M230.8 511.4l-3 3M230.8 507l-3 3M230.8 502.5l-3 3M232.9 513.9l-2.6 2.6M241.1 514.6l-1.3 1.4M244.8 510.9l-2.3 2.3"/>
<path d="M244.8 506.4l-3 3M244.8 501.9l-3 3M493.4 513.8l-.6 .6M497.9 513.8l-2.6 2.6M505.8 501.3l-3 3.1M508.7 503l-5.9 5.9M509.8 510.9l-5.1 5M509.8 506.4l-6.5 6.5"/>
</g>
<!-- layer: Section Lines -->
<path d="M145.9 54v5M397.8 51.6v5M397.8 515.2v9.5M145.9 521v5" fill="none" stroke="#000" stroke-width=".51"/>
<path d="M135.8 56.5h5.1M387.8 54.1h5M135.8 523.5h5.1M387.8 522.2h5" fill="none" stroke="#000" stroke-width=".38"/>
<path d="M140.9 55.7l5 .8-5 .9zM392.8 53.3l5 .8-5 .9zM140.9 522.7l5 .8-5 .9zM392.8 521.3l5 .9-5 .8z" fill="#000" stroke="#000" stroke-width=".38"/>
<!-- layer: Detail Boundary -->
<g fill="none" stroke="#000" stroke-width=".38">
<path d="M730.2 382.8l-3.3 3.9M219.9 478.4l.6 .9M483 478.2l.7 1.2"/>
<circle cx="711.9" cy="404.8" r="23.5"/>
<circle cx="236.3" cy="499.6" r="25.7"/>
<circle cx="501.3" cy="509.6" r="34.9"/>
</g>
<path d="M411.6 209.3l-5.3 3.1 12.3 7.1v15.4" fill="none" stroke="#000" stroke-width=".38"/>
<g font-size="7">
<text x="222.2" y="42.8">B-B (2:1)</text>
<text x="487.4" y="42.7">A-A (2:1)</text>
<text x="143.4" y="52">B</text>
<text x="395.5" y="49.6">A</text>
<text x="600.4" y="128.2">C (4:1)</text>
<text x="604.9" y="310.3">D (4:1)</text>
<text x="731.4" y="381">E</text>
<text x="772.8" y="420.9">E (4:1)</text>
<text x="213.7" y="476.4">D</text>
<text x="477.5" y="475.7">C</text>
<text x="143.4" y="533">B</text>
<text x="395.5" y="531.2">A</text>
<text x="710" y="567.6">Rail (-Y/+X)</text>
<text x="798.5" y="569.3">5</text>
</g>
<g font-size="5">
<text x="650.6" y="472.2">注 1）指示のない公差はJIS B 0405-fとする。</text>
<text x="650.6" y="496.2">注 2）指示なき角は糸面取りのこと。</text>
<text x="650.8" y="502.7">注 3） 機械加工後、ハードアノダイズ</text>
<text x="650.6" y="509.1">処理を施行する。</text>
<text x="650.2" y="515.5">ハードアノダイズ処理は</text>
</g>
<g font-size="4.9">
<text x="392.9" y="16.8">8.5</text>
<text x="383.6" y="36.8" transform="rotate(-90 383.6 36.8)">8.5</text>
<text x="414.4" y="43.8" transform="rotate(37 414.4 43.8)">3-R1</text>
<text x="413.4" y="220.7" transform="rotate(90 413.4 220.7)">Ra 1.6</text>
<text x="602.8" y="243.5">5</text>
<text x="412.2" y="277.9">3-Ø2.2 THRU</text>
<text x="420" y="283.9">Ø4.4</text>
<text x="436.2" y="283.9">2</text>
<text x="330.3" y="295.2" transform="rotate(-90 330.3 295.2)">227</text>
<text x="344.3" y="302" transform="rotate(-90 344.3 302)">221.85</text>
<text x="63.2" y="312.6" transform="rotate(-90 63.2 312.6)">211.35</text>
<text x="75.2" y="340.5" transform="rotate(-90 75.2 340.5)">182.3</text>
<text x="637.3" y="363.8" transform="rotate(-44 637.3 363.8)">4-R0.5</text>
<text x="584.3" y="368.2" transform="rotate(-90 584.3 368.2)">1.35</text>
<text x="87.3" y="375.5" transform="rotate(-90 87.3 375.5)">147.3</text>
<text x="100.5" y="394.3" transform="rotate(-90 100.5 394.3)">128.5</text>
<text x="562.4" y="399.1" transform="rotate(-90 562.4 399.1)">9.8</text>
<text x="582.3" y="400" transform="rotate(-90 582.3 400)">1.3</text>
<text x="652.5" y="398.6" transform="rotate(-90 652.5 398.6)">8.5</text>
<text x="357.6" y="404.6" transform="rotate(-90 357.6 404.6)">119.43</text>
<text x="571" y="403.1" transform="rotate(-90 571 403.1)">8.45</text>
<text x="112.4" y="418.3" transform="rotate(-90 112.4 418.3)">104.5</text>
<text x="572.6" y="423.6" transform="rotate(67 572.6 423.6)">45°</text>
<text x="619.6" y="424.4">4.25</text>
<text x="642.5" y="425.5" transform="rotate(-90 642.5 425.5)">1</text>
<text x="640.6" y="435.7">1.5</text>
<text x="617.4" y="445.4">7</text>
<text x="124.9" y="473" transform="rotate(-90 124.9 473)">49.55</text>
<text x="650.6" y="478.1">0.5-6 ±0.05</text>
<text x="650.6" y="483.9">6-30 ±0.1</text>
<text x="650.6" y="489.8">30-120 ±0.15</text>
<text x="133.4" y="497.7" transform="rotate(-90 133.4 497.7)">23.5</text>
<text x="412.3" y="500.7">Ø1.8 THRU</text>
<text x="370.6" y="506.3" transform="rotate(-90 370.6 506.3)">13</text>
<text x="421.2" y="506.6">Ø3.5</text>
<text x="437.3" y="506.6">1.6</text>
<text x="379.3" y="512.7" transform="rotate(-90 379.3 512.7)">8.45</text>
<text x="650.4" y="521.9">MIL-A-8625, Type 3 とし、膜厚は</text>
<text x="650.2" y="528.3">10μm以上とする。</text>
<text x="710" y="545.6">Jorge Ruben Casir Ricano 14/12/23</text>
<text x="379.9" y="546.2" transform="rotate(-90 379.9 546.2)">4.25</text>
<text x="406.1" y="547.7" transform="rotate(-29 406.1 547.7)">Ø2,THRU C1</text>
<text x="652.7" y="552.5">All dimensions are in mm</text>
<text x="710" y="555.6">5_2U_STD</text>
<text x="652.5" y="558.4">Scale: 2:1</text>
<text x="420.6" y="565.7" transform="rotate(30 420.6 565.7)">Ø4</text>
<text x="652.4" y="564.3">Material: A6061-T6</text>
<text x="406.5" y="574">4.25</text>
<text x="652.4" y="570.2">No of Components:1</text>
<text x="773.6" y="582.7">1</text>
<text x="820.1" y="582.7">1/1</text>
</g>
<g font-size="3.5">
<text x="39.7" y="8.9">1</text>
<text x="91" y="8.9">2</text>
<text x="142.3" y="8.8">3</text>
<text x="193.6" y="8.9">4</text>
<text x="244.9" y="8.8">5</text>
<text x="296.2" y="8.8">6</text>
<text x="347.6" y="8.8">7</text>
<text x="398.9" y="8.8">8</text>
<text x="450.2" y="8.8">9</text>
<text x="500.5" y="8.8">10</text>
<text x="551.8" y="8.9">11</text>
<text x="603.1" y="8.9">12</text>
<text x="654.5" y="8.8">13</text>
<text x="705.8" y="8.9">14</text>
<text x="757.1" y="8.8">15</text>
<text x="808.4" y="8.8">16</text>
<text x="399.6" y="16.8">-.1</text>
<text x="400.7" y="13.4">0</text>
<text x="380.3" y="29.1" transform="rotate(-90 380.3 29.1)">0</text>
<text x="16.3" y="30.7">A</text>
<text x="383.6" y="30.2" transform="rotate(-90 383.6 30.2)">-.1</text>
<text x="832.3" y="30.7">A</text>
<text x="16.3" y="79.3">B</text>
<text x="832.3" y="79.3">B</text>
<text x="16.2" y="128">C</text>
<text x="832.2" y="128">C</text>
<text x="16.2" y="176.7">D</text>
<text x="832.2" y="176.7">D</text>
<text x="16.3" y="225.4">E</text>
<text x="832.3" y="225.4">E</text>
<text x="16.4" y="274">F</text>
<text x="832.4" y="274">F</text>
<text x="327" y="286.1" transform="rotate(-90 327 286.1)">0</text>
<text x="330.3" y="287.2" transform="rotate(-90 330.3 287.2)">-.1</text>
<text x="16.1" y="322.7">G</text>
<text x="832.1" y="322.7">G</text>
<text x="16.2" y="371.3">H</text>
<text x="832.2" y="371.3">H</text>
<text x="649.1" y="392" transform="rotate(-90 649.1 392)">+.1</text>
<text x="652.5" y="390.9" transform="rotate(-90 652.5 390.9)">0</text>
<text x="17" y="420">I</text>
<text x="833" y="420">I</text>
<text x="16.6" y="468.7">J</text>
<text x="832.6" y="468.7">J</text>
<text x="16.3" y="517.3">K</text>
<text x="832.3" y="517.3">K</text>
<text x="16.5" y="566">L</text>
<text x="832.5" y="566">L</text>
<text x="39.7" y="587.8">1</text>
<text x="91" y="587.8">2</text>
<text x="142.3" y="587.8">3</text>
<text x="193.6" y="587.8">4</text>
<text x="244.9" y="587.8">5</text>
<text x="296.2" y="587.8">6</text>
<text x="347.6" y="587.8">7</text>
<text x="398.9" y="587.8">8</text>
<text x="450.2" y="587.8">9</text>
<text x="500.5" y="587.8">10</text>
<text x="551.8" y="587.8">11</text>
<text x="603.1" y="587.8">12</text>
<text x="654.5" y="587.8">13</text>
<text x="705.8" y="587.8">14</text>
<text x="757.1" y="587.8">15</text>
<text x="808.4" y="587.8">16</text>
</g>
<g font-size="2.5">
<text x="652" y="539.9">Dept.</text>
<text x="676" y="539.9">Technical reference</text>
<text x="710" y="539.9">Created by</text>
<text x="771" y="539.9">Approved by</text>
<text x="710" y="549.9">Document type</text>
<text x="771" y="549.9">Document status</text>
<text x="710" y="559.9">Title</text>
<text x="771" y="559.9">DWG No.</text>
<text x="771" y="576.9">Rev.</text>
<text x="781" y="576.9">Date of issue</text>
<text x="817" y="576.9">Sheet</text>
</g>
</svg>
